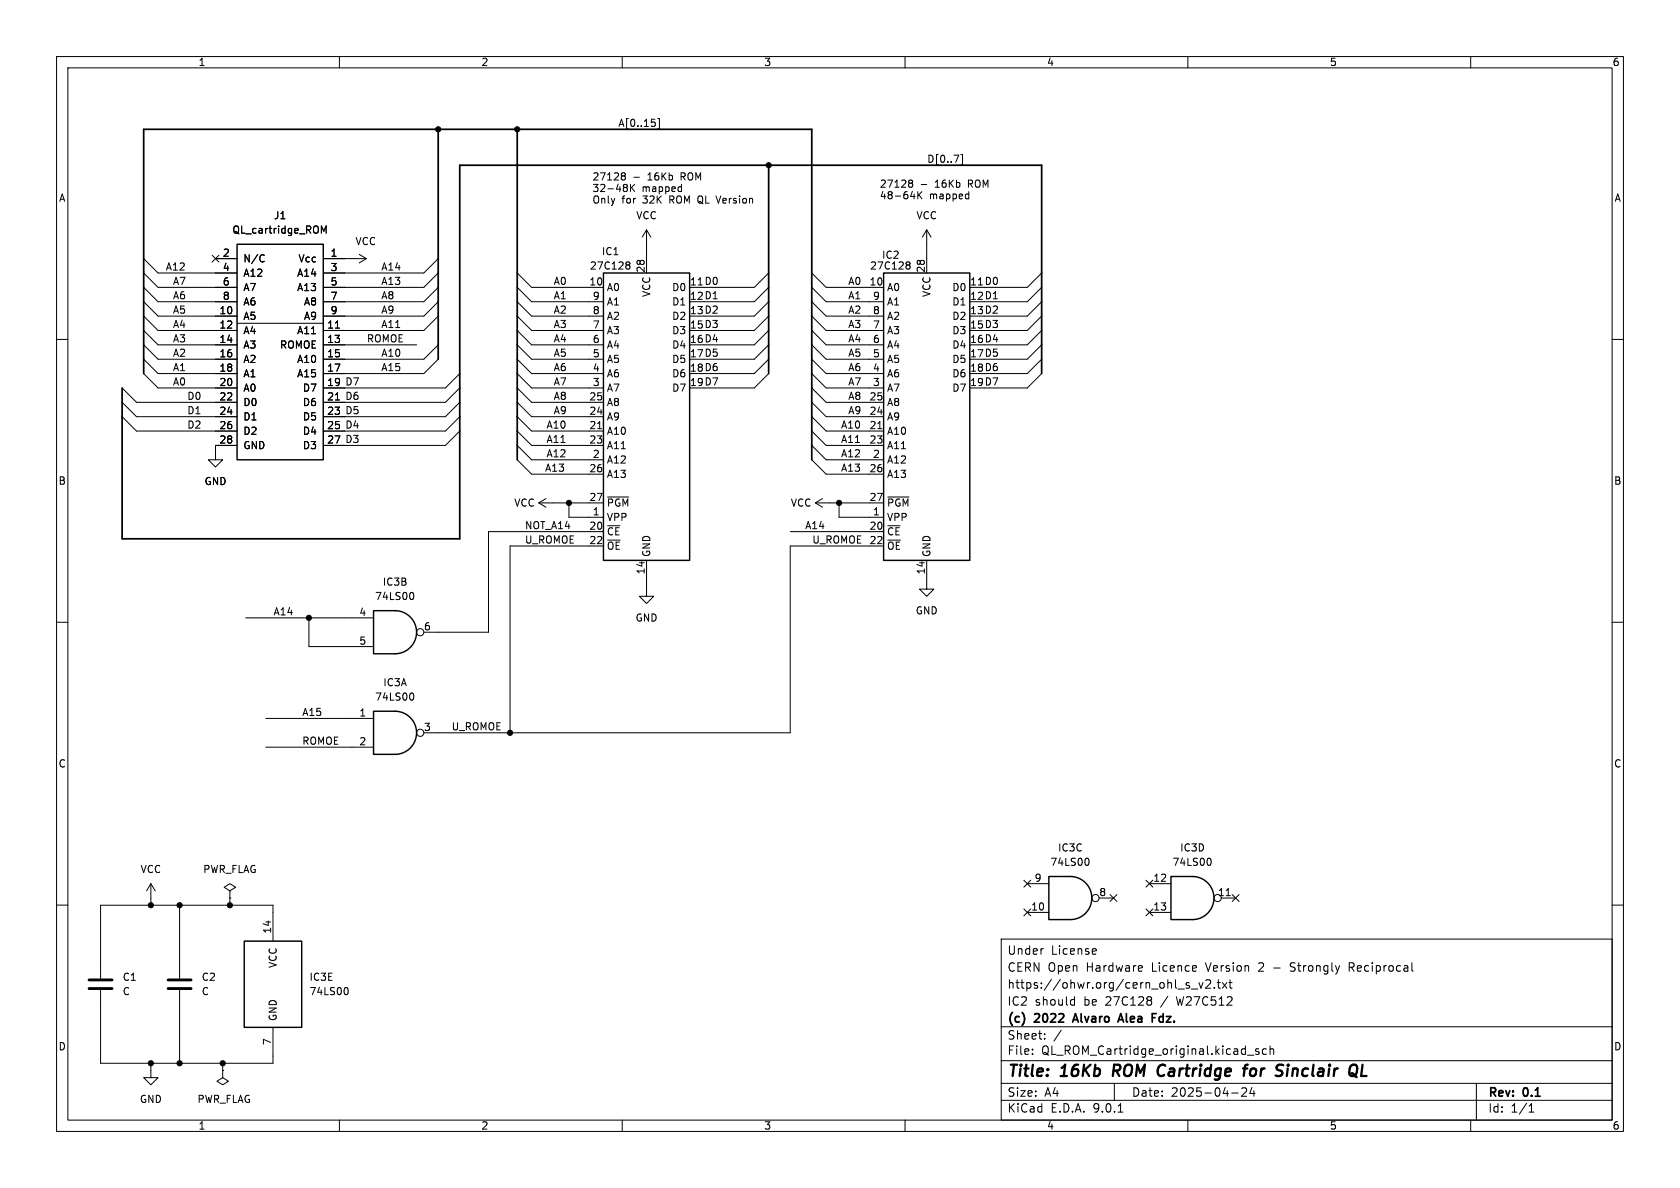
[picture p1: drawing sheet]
<svg xmlns="http://www.w3.org/2000/svg" width="297mm" height="210mm" viewBox="0 0 297 210" stroke-linecap="round" stroke-linejoin="round" font-family="sans-serif">
<g fill="none" stroke="#000" stroke-width=".18">
<path d="M10 10h277v190h-277zM12 12h273v186h-273zM60 10v2M110 10v2M160 10v2M210 10v2M260 10v2M56.8 39.9l.4 1 .5-1v1.3M110.1 30.5h.2l.3 .3-.3 .3M110.1 31.1h.2M110.3 31.1l.3 .2v.3l-.2 .2h-.3M111.5 32.6v1.3"/>
<path d="M111.6 33.1l.6 .8M112.1 31.3h.9M112.2 32.6l-.7 .7M115.8 21.7v.5M116.3 21h.3v1.8h-.3M120.4 33l.1 .1M120.5 32.6v1.3M120.5 33.8l-.1 .1M160.9 31.8h.2l.3 .3-.3 .3M160.9 32.4h.2M161 34.7h.8M161.1 32.4l.3 .2v.3l-.2 .1-.3 .1"/>
<path d="M162.3 33.9v1.2M162.4 34.4l.6 .7M162.9 32.6h.9M163 33.9l-.7 .7M169.9 27.3h.3v1.8h-.3M171.2 34.3l.1 .1M171.3 33.9v1.2M171.3 35.1h-.1M25.4 48.3l2.5 2.5h14M25.4 50.8l2.5 2.5h14M25.4 53.3l2.5 2.6h14M25.4 55.9l2.5 2.5h14"/>
<path d="M25.4 58.4l2.5 2.6h14M25.4 45.7l2.5 2.6h14M37.5 45.1l1.2 1.2M38.1 45.7h3.8M38.7 45.1l-1.2 1.2M41.9 57.2h15.2M46.5 45l.2 .2M46.7 46.2l-.2 .1M57.1 45.7h7.7M59.3 58h.7M63.5 45l1.3 .7M64.8 45.7l-1.3 .8"/>
<path d="M77.5 48.3l-2.6 2.5h-17.8M77.5 50.8l-2.6 2.5h-17.8M77.5 53.3l-2.6 2.6h-17.8M77.5 55.9l-2.6 2.5h-17.8M77.5 45.7l-2.6 2.6h-17.8M91.4 48.3l2.6 2.5h12.7M91.4 50.8l2.6 2.5h12.7M91.4 53.3l2.6 2.6h12.7M91.4 55.9l2.6 2.5h12.7M91.4 58.4l2.6 2.6h12.7M110.9 46.3h.2l.3 .2-.3 .3M110.9 46.8h.2"/>
<path d="M111.1 46.8l.3 .3v.2l-.2 .2-.3 .1M114.3 40.6v7.7M114.3 40.6l-.8 1.3M114.3 40.6l.8 1.3M135.9 48.3l-2.6 2.5h-8.8M135.9 50.8l-2.6 2.5h-8.8M135.9 53.3l-2.6 2.6h-8.8M135.9 55.9l-2.6 2.5h-8.8M135.9 58.4l-2.6 2.6h-8.8M143.5 48.3l2.5 2.5h10.2M143.5 50.8l2.5 2.5h10.2M143.5 53.3l2.5 2.6h10.2"/>
<path d="M143.5 55.9l2.5 2.5h10.2M143.5 58.4l2.5 2.6h10.2M160.4 46.3h.3l.2 .2-.2 .3M160.4 46.8h.3M160.7 46.8l.2 .3v.2l-.1 .2-.4 .1M163.8 40.6l-.7 1.3M163.8 40.6l.8 1.3M163.8 40.6v7.7M184.1 48.3l-2.5 2.5h-7.6M184.1 50.8l-2.5 2.5h-7.6M184.1 53.3l-2.5 2.6h-7.6M184.1 55.9l-2.5 2.5h-7.6"/>
<path d="M184.1 58.4l-2.5 2.6h-7.6M10 60h2M21.6 68.6l2.5 2.5h17.8M21.6 71.1l2.5 2.6h17.8M21.6 73.7l2.5 2.5h17.8M25.4 61l2.5 2.5h14M25.4 63.5l2.5 2.5h14M25.4 66l2.5 2.6h14M41.9 78.7h-3.8v2.6h1.3l-1.3 1.3-1.3-1.3h1.3M57.1 61h16.6M59.3 70.7h.7M77.5 61l-2.6 2.5h-17.8"/>
<path d="M77.5 63.5l-2.6 2.5h-17.8M81.3 66l-2.6 2.6h-21.6M81.3 68.6l-2.6 2.5h-21.6M81.3 71.1l-2.6 2.6h-21.6M81.3 73.7l-2.6 2.5h-21.6M81.3 76.2l-2.6 2.5h-21.6M91.4 61l2.6 2.5h12.7M91.4 63.5l2.6 2.5h12.7M91.4 66l2.6 2.6h12.7M91.4 68.6l2.6 2.5h12.7M91.4 71.1l2.6 2.6h12.7M91.4 73.7l2.6 2.5h12.7"/>
<path d="M91.4 76.2l2.6 2.5h12.7M91.4 78.7l2.6 2.6h12.7M105.7 75.8h.7M135.9 61l-2.6 2.5h-8.8M135.9 63.5l-2.6 2.5h-8.8M135.9 66l-2.6 2.6h-8.8M143.5 61l2.5 2.5h10.2M143.5 63.5l2.5 2.5h10.2M143.5 66l2.5 2.6h10.2M143.5 68.6l2.5 2.5h10.2M143.5 71.1l2.5 2.6h10.2M143.5 73.7l2.5 2.5h10.2"/>
<path d="M143.5 76.2l2.5 2.5h10.2M143.5 78.7l2.5 2.6h10.2M155.2 75.8h.7M184.1 61l-2.5 2.5h-7.6M184.1 63.5l-2.5 2.5h-7.6M184.1 66l-2.5 2.6h-7.6M285 60h2M91.4 81.3l2.6 2.5h12.7M95.2 88.9h11.5M95.2 88.9l1.3 .8M96.5 88.1l-1.3 .8M100.6 88.9v2.5h6.1"/>
<path d="M106.7 94h-20.3v17.8h-11.5M106.7 96.5h-16.5v33M107.4 87.9h3.8M114.3 99.1v6.3h1.3l-1.3 1.3-1.3-1.3h1.3M139.7 94h16.5M143.5 81.3l2.5 2.5h10.2M144.1 88.9l1.3 .8M144.1 88.9h12.1M145.4 88.1l-1.3 .8M148.3 88.9v2.5h7.9M156.2 96.5h-16.5v33h-64.8M156.9 87.9h3.8"/>
<path d="M163.8 99.1v5h1.3l-1.3 1.3-1.2-1.3h1.2M10 110h2M43.4 109.2h22.6M54.6 109.2v5.1h11.4M72.8 104.7a.79 .79 0 0 1 0 1.3M285 110h2M47 127h19M47 132.1h19M72.8 122.5a.79 .79 0 0 1 0 1.3M26.7 156.2l-.8 1.3M26.7 156.2l.7 1.3M26.7 156.2v3.8"/>
<path d="M40.6 157.5l1.1-.7-1.1-.6-1 .6 1 .7v1.3M40.6 158.8h.1M40.6 158.8v1.2M181 155.6l1.2 1.2M181.6 156.2h3.8M182.2 155.6l-1.2 1.2M192.2 151.7a.79 .79 0 0 1 0 1.3M194.3 158.8h2.5M196.2 158.1l1.3 1.3M197.5 158.1l-1.3 1.3M202.6 155.6l1.2 1.2M203.2 156.2h3.8"/>
<path d="M203.8 155.6l-1.2 1.2M213.8 151.7a.79 .79 0 0 1 0 1.3M215.9 158.8h2.5M216.8 158.3h.7M217.8 158.1l1.2 1.3M219 158.1l-1.2 1.3M10 160h2M17.8 175v13h30.5v-6.4M31.7 160v13M31.7 175v13M48.3 166.4v-6.4h-30.5v13M61.3 174.6a.79 .79 0 0 1 0 1.2"/>
<path d="M177 166h108v32h-108zM181 160.7l1.2 1.2M181.6 161.3h3.8M182.2 160.7l-1.2 1.2M184.3 167.7h.2M189.5 176.7l.5 .1M190 176.2v1.5M190 177.6l-.5 .1M193.6 167.7l.2 .4-.7 .1M193.7 168.6l-.1 .1M201.7 170.7l.3 .4-.8 .1M201.9 171.6l-.2 .1"/>
<path d="M202.6 160.7l1.2 1.2M203.2 161.3h3.8M203.5 176.3v.4M203.5 177v.6M203.8 160.7l-1.2 1.2M209.9 174.2l.3 .1 .1 .2-.2 .2h-.3M209.9 173.7l.3 .1M210.6 174.8h1.1M212 173.7l.3 1 .4-1M213.2 173.3l.5-.1 .3 .1v.3l-.9 1.1h.9M214.7 174.6v.1M215.2 173.7h.5"/>
<path d="M215.4 173.2v1.3l.3 .2M216.1 173.7l.8 1M216.9 173.7l-.8 1M217.2 173.7h.6M217.5 173.2v1.3l.3 .2M228.1 171.6l.2 .1M228.2 170.3l-.1 .2 .1 .3M238.5 171h.6M239.1 170.2h-.6v1.5M249.7 171.6l.1 .1M285 160h2M26.7 188v2.5h1.2l-1.2 1.3-1.3-1.3h1.3"/>
<path d="M39.4 189.2v1.3l1 .6-1 .7-1-.7 1-.6M39.4 189.2h.1M39.4 188v1.2M60 198v2M110 198v2M160 198v2M177 194.5h108M177 191.5h108M177 187.5h108M177 181.5h108M182.5 186.3v.1M182.5 185.5v.1"/>
<path d="M184.7 183.6v.1M184.7 182.8v.1M187.6 182.1l-1.3 2M197 191.5v3M197.7 196.6h.8M210 198v2M217.7 193.2h1.2M219.7 192.3l.5 .1 .2 .3-.9 1.1h.9M220.5 186.5h1.2M221.3 192.2l-.3 1.1h.9M221.7 192.8v1M222.5 185.5l-.3-.1-.2 .2v.2l.5 .2v.3h-.5"/>
<path d="M223.9 185.5l-.4-.1-.3 .3v.4l.1 .2h.6M224.5 185.5l.2-.1 .4 .1 .1 .9M224.5 184.9v1.5M260 198v2M261 191.5v6.5M270.3 196.6h.9M270.3 195.5l.4-.4v1.5"/>
<circle cx="74.3" cy="111.8" r=".63"/>
<circle cx="74.3" cy="129.5" r=".63"/>
<circle cx="193.7" cy="158.7" r=".63"/>
<circle cx="215.3" cy="158.7" r=".63"/>
</g>
<path d="M197 188.2l-.3 2M205.6 188.2l-.4 .1M205.7 190.1l-.5 .1M219.8 188.9h.7M220.6 188.2l-.4 .1-.1 .2-.2 1.7M221.8 188.9a.62 .62 0 0 0-.8 .4v.7a.52 .52 0 0 0 .8 .1M227.7 188.9l-.2 1.3M227.7 188.2v.2M227.7 188.2l-.1 .1 .1 .1M227.7 188.2l.1 .1-.1 .1M240.9 188.2l-.3 2h1" fill="none" stroke="#000" stroke-width=".4"/>
<path d="M77.5 22.9v40.6M91.4 22.9v58.4M135.9 29.2v36.8M25.4 66v-43.1h118.1v58.4M184.1 66v-36.8h-102.8v66.1h-59.7v-26.7M190.1 179.2l-.5 1.5M203.7 179.9h.5M203.7 179.2h.7M205 179.8v.7M189.8 180.3h.7M197.6 180.7l.5-1.5 .5 1.5M197.8 180.3h.7" fill="none" stroke="#000" stroke-width=".3"/>
<path d="M41.9 43.2h15.2v38.1h-15.2zM106.7 48.3h15.2v50.8h-15.2zM156.2 48.3h15.2v50.8h-15.2zM66 108h3.8a3.8 3.8 0 0 1 3.8 3.8 3.8 3.8 0 0 1-3.8 3.8h-3.8zM66 125.7h3.8a3.8 3.8 0 0 1 3.8 3.8 3.8 3.8 0 0 1-3.8 3.9h-3.8zM185.4 154.9h3.8a3.8 3.8 0 0 1 3.8 3.9 3.8 3.8 0 0 1-3.8 3.8h-3.8zM207 154.9h3.8a3.8 3.8 0 0 1 3.8 3.9 3.8 3.8 0 0 1-3.8 3.8h-3.8zM43.2 166.4h10.1v15.2h-10.1z" fill="none" stroke="#000" stroke-width=".25"/>
<path d="M15.7 173.2h4.1M15.7 174.8h4.1M29.7 173.2h4.1M29.7 174.8h4.1" fill="none" stroke="#000" stroke-width=".51"/>
<g fill="#000" stroke="#000" stroke-width=".18">
<circle cx="77.5" cy="22.9" r=".46"/>
<circle cx="91.4" cy="22.9" r=".46"/>
<circle cx="135.9" cy="29.2" r=".46"/>
<circle cx="100.6" cy="88.9" r=".46"/>
<circle cx="148.3" cy="88.9" r=".46"/>
<circle cx="54.6" cy="109.2" r=".46"/>
<circle cx="90.2" cy="129.5" r=".46"/>
<circle cx="26.7" cy="160" r=".46"/>
<circle cx="31.7" cy="160" r=".46"/>
<circle cx="40.6" cy="160" r=".46"/>
<circle cx="26.7" cy="188" r=".46"/>
<circle cx="31.7" cy="188" r=".46"/>
<circle cx="39.4" cy="188" r=".46"/>
</g>
<g font-size="2.8">
<text x="178" y="190.9">Title:</text>
<text x="187.7" y="190.9">16Kb</text>
<text x="197.6" y="190.9">ROM</text>
<text x="206.3" y="190.9">Cartridge</text>
<text x="222.3" y="190.9">for</text>
<text x="228.9" y="190.9">Sinclair</text>
</g>
<g font-size="2.1">
<text x="178" y="172">CERN Open</text>
<text x="178" y="169">Under</text>
<text x="185.8" y="169">License</text>
<text x="192.1" y="172">Hardware</text>
<text x="203.8" y="172">Licence</text>
<text x="213.5" y="172">Version</text>
<text x="222.9" y="172">2</text>
<text x="225.7" y="172">-</text>
<text x="228.8" y="172">Strongly</text>
<text x="239.3" y="172">Reciprocal</text>
<text x="178" y="178">IC2</text>
<text x="178" y="175">https://ohwr.org/cern_ohl_s_v2.txt</text>
<text x="182.9" y="178">should</text>
<text x="191.7" y="178">be</text>
<text x="195.6" y="178">27C128</text>
<text x="205.6" y="178">/</text>
<text x="208.4" y="178">W27C512</text>
<text x="178" y="184">Sheet:</text>
<text x="178" y="181.2">(c)</text>
<text x="183" y="181.2">2022</text>
<text x="190.5" y="181.2">Alvaro</text>
<text x="199.1" y="181.2">Alea</text>
<text x="205.5" y="181.2">Fdz.</text>
<text x="178" y="186.7">File:</text>
<text x="184.1" y="186.7">QL_ROM_Cartridge_original.kicad_sch</text>
<text x="178" y="196.9">KiCad</text>
<text x="178" y="194.1">Size:</text>
<text x="184.7" y="194.1">A4</text>
<text x="185.7" y="196.9">E.D.A.</text>
<text x="193.3" y="196.9">9.0.1</text>
<text x="200" y="194.1">Date:</text>
<text x="207" y="194.1">2025-04-24</text>
<text x="263" y="194.3">Rev:</text>
<text x="263" y="196.9">Id:</text>
<text x="267.1" y="196.9">1/1</text>
<text x="269.4" y="194.3">0.1</text>
</g>
<g font-size="1.8">
<text x="35" y="11.9">1</text>
<text x="85" y="11.9">2</text>
<text x="135" y="11.9">3</text>
<text x="185" y="11.9">4</text>
<text x="235" y="11.9">5</text>
<text x="285" y="11.9">6</text>
<text x="109.2" y="22.5">A[0..15]</text>
<text x="163.8" y="28.9">D[0..7]</text>
<text x="10.3" y="35.9">A</text>
<text x="104.6" y="32">27128</text>
<text x="104.6" y="34">32-48K</text>
<text x="113.5" y="34">mapped</text>
<text x="114.6" y="32">16Kb</text>
<text x="120.6" y="32">ROM</text>
<text x="155.4" y="33.3">27128</text>
<text x="155.4" y="35.3">48-64K</text>
<text x="164.3" y="35.3">mapped</text>
<text x="165.4" y="33.3">16Kb</text>
<text x="171.4" y="33.3">ROM</text>
<text x="285.3" y="35.9">A</text>
<text x="41" y="41.5">QL_cartridge_ROM</text>
<text x="48.3" y="39">J1</text>
<text x="104.6" y="36.1">Only</text>
<text x="109.9" y="36.1">for</text>
<text x="112.4" y="39">VCC</text>
<text x="113.8" y="36.1">32K</text>
<text x="118.6" y="36.1">ROM QL Version</text>
<text x="161.9" y="39">VCC</text>
<text x="29.2" y="47.9">A12</text>
<text x="39.3" y="45.5">2</text>
<text x="42.9" y="46.6">N/C</text>
<text x="52.7" y="46.6">Vcc</text>
<text x="58.3" y="45.5">1</text>
<text x="62.7" y="43.5">VCC</text>
<text x="67.3" y="47.9">A14</text>
<text x="104.2" y="47.9">27C128</text>
<text x="106.3" y="45.3">IC1</text>
<text x="153.7" y="47.9">27C128</text>
<text x="155.8" y="45.9">IC2</text>
<text x="30.5" y="53">A6</text>
<text x="30.5" y="50.5">A7</text>
<text x="39.3" y="48">4</text>
<text x="39.3" y="50.5">6</text>
<text x="39.3" y="53.1">8</text>
<text x="42.9" y="49.1">A12</text>
<text x="42.9" y="51.7">A7</text>
<text x="52.4" y="49.1">A14</text>
<text x="52.4" y="51.7">A13</text>
<text x="58.3" y="48">3</text>
<text x="58.3" y="50.5">5</text>
<text x="58.3" y="53.1">7</text>
<text x="67.3" y="50.5">A13</text>
<text x="67.3" y="53">A8</text>
<text x="97.8" y="53">A1</text>
<text x="97.8" y="50.5">A0</text>
<text x="104.1" y="50.5">10</text>
<text x="104.7" y="53.1">9</text>
<text x="107.2" y="51.7">A0</text>
<text x="114" y="48.3" transform="rotate(-90 114 48.3)">28</text>
<text x="115.2" y="52.6" transform="rotate(-90 115.2 52.6)">VCC</text>
<text x="118.7" y="51.7">D0</text>
<text x="121.9" y="50.5">11 D0</text>
<text x="121.9" y="53.1">12 D1</text>
<text x="149.9" y="50.5">A0</text>
<text x="149.9" y="53">A1</text>
<text x="153.6" y="50.5">10</text>
<text x="154.2" y="53.1">9</text>
<text x="156.7" y="51.7">A0</text>
<text x="163.6" y="48.3" transform="rotate(-90 163.6 48.3)">28</text>
<text x="164.7" y="52.6" transform="rotate(-90 164.7 52.6)">VCC</text>
<text x="168.3" y="51.7">D0</text>
<text x="171.4" y="50.5">11 D0</text>
<text x="171.4" y="53.1">12 D1</text>
<text x="30.5" y="58.1">A4</text>
<text x="30.5" y="55.5">A5</text>
<text x="38.7" y="55.6">10</text>
<text x="38.7" y="58.2">12</text>
<text x="42.9" y="54.2">A6</text>
<text x="42.9" y="56.7">A5</text>
<text x="42.9" y="59.3">A4</text>
<text x="52.4" y="59.3">A11</text>
<text x="53.6" y="54.2">A8</text>
<text x="53.6" y="56.7">A9</text>
<text x="57.7" y="58.2">11</text>
<text x="58.3" y="55.6">9</text>
<text x="67.3" y="58.1">A11</text>
<text x="67.3" y="55.5">A9</text>
<text x="97.8" y="55.5">A2</text>
<text x="97.8" y="58.1">A3</text>
<text x="104.7" y="55.6">8</text>
<text x="104.7" y="58.2">7</text>
<text x="107.2" y="54.2">A1</text>
<text x="107.2" y="56.7">A2</text>
<text x="107.2" y="59.3">A3</text>
<text x="118.7" y="54.2">D1</text>
<text x="118.7" y="56.7">D2</text>
<text x="118.7" y="59.3">D3</text>
<text x="121.9" y="55.6">13 D2</text>
<text x="121.9" y="58.2">15 D3</text>
<text x="149.9" y="58.1">A3</text>
<text x="149.9" y="55.5">A2</text>
<text x="154.2" y="55.6">8</text>
<text x="154.2" y="58.2">7</text>
<text x="156.7" y="54.2">A1</text>
<text x="156.7" y="56.7">A2</text>
<text x="156.7" y="59.3">A3</text>
<text x="168.3" y="54.2">D1</text>
<text x="168.3" y="56.7">D2</text>
<text x="168.3" y="59.3">D3</text>
<text x="171.4" y="55.6">13 D2</text>
<text x="171.4" y="58.2">15 D3</text>
<text x="30.5" y="60.6">A3</text>
<text x="30.5" y="65.7">A1</text>
<text x="30.5" y="63.2">A2</text>
<text x="38.7" y="60.7">14</text>
<text x="38.7" y="63.2">16</text>
<text x="38.7" y="65.8">18</text>
<text x="42.9" y="61.8">A3</text>
<text x="42.9" y="64.4">A2</text>
<text x="49.4" y="61.8">ROMOE</text>
<text x="52.4" y="64.4">A10</text>
<text x="57.7" y="60.7">13</text>
<text x="57.7" y="63.2">15</text>
<text x="57.7" y="65.8">17</text>
<text x="64.8" y="60.6">ROMOE</text>
<text x="67.3" y="65.7">A15</text>
<text x="67.3" y="63.2">A10</text>
<text x="97.8" y="60.6">A4</text>
<text x="97.8" y="65.7">A6</text>
<text x="97.8" y="63.2">A5</text>
<text x="104.7" y="60.7">6</text>
<text x="104.7" y="63.2">5</text>
<text x="104.7" y="65.8">4</text>
<text x="107.2" y="61.8">A4</text>
<text x="107.2" y="64.4">A5</text>
<text x="118.7" y="61.8">D4</text>
<text x="118.7" y="64.4">D5</text>
<text x="121.9" y="60.7">16 D4</text>
<text x="121.9" y="63.2">17 D5</text>
<text x="121.9" y="65.8">18 D6</text>
<text x="149.9" y="60.6">A4</text>
<text x="149.9" y="65.7">A6</text>
<text x="149.9" y="63.2">A5</text>
<text x="154.2" y="60.7">6</text>
<text x="154.2" y="63.2">5</text>
<text x="154.2" y="65.8">4</text>
<text x="156.7" y="61.8">A4</text>
<text x="156.7" y="64.4">A5</text>
<text x="168.3" y="61.8">D4</text>
<text x="168.3" y="64.4">D5</text>
<text x="171.4" y="60.7">16 D4</text>
<text x="171.4" y="63.2">17 D5</text>
<text x="171.4" y="65.8">18 D6</text>
<text x="30.5" y="68.2">A0</text>
<text x="33" y="70.8">D0</text>
<text x="38.7" y="68.3">20</text>
<text x="38.7" y="70.9">22</text>
<text x="42.9" y="66.9">A1</text>
<text x="42.9" y="69.4">A0</text>
<text x="42.9" y="72">D0</text>
<text x="52.4" y="66.9">A15</text>
<text x="53.5" y="69.4">D7</text>
<text x="53.5" y="72">D6</text>
<text x="57.7" y="68.3">19</text>
<text x="57.7" y="70.9">21</text>
<text x="61" y="70.8">D6</text>
<text x="61" y="68.2">D7</text>
<text x="97.8" y="70.8">A8</text>
<text x="97.8" y="68.2">A7</text>
<text x="104.1" y="70.9">25</text>
<text x="104.7" y="68.3">3</text>
<text x="107.2" y="66.9">A6</text>
<text x="107.2" y="69.4">A7</text>
<text x="107.2" y="72">A8</text>
<text x="118.7" y="66.9">D6</text>
<text x="118.7" y="69.4">D7</text>
<text x="121.9" y="68.3">19 D7</text>
<text x="149.9" y="70.8">A8</text>
<text x="149.9" y="68.2">A7</text>
<text x="153.6" y="70.9">25</text>
<text x="154.2" y="68.3">3</text>
<text x="156.7" y="66.9">A6</text>
<text x="156.7" y="69.4">A7</text>
<text x="156.7" y="72">A8</text>
<text x="168.3" y="66.9">D6</text>
<text x="168.3" y="69.4">D7</text>
<text x="171.4" y="68.3">19 D7</text>
<text x="33" y="75.9">D2</text>
<text x="33" y="73.3">D1</text>
<text x="38.7" y="73.4">24</text>
<text x="38.7" y="75.9">26</text>
<text x="42.9" y="74.5">D1</text>
<text x="42.9" y="77.1">D2</text>
<text x="53.5" y="74.5">D5</text>
<text x="53.5" y="77.1">D4</text>
<text x="57.7" y="73.4">23</text>
<text x="57.7" y="75.9">25</text>
<text x="61" y="75.9">D4</text>
<text x="61" y="73.3">D5</text>
<text x="96.5" y="75.9">A10</text>
<text x="97.8" y="73.3">A9</text>
<text x="104.1" y="73.4">24</text>
<text x="104.1" y="75.9">21</text>
<text x="107.2" y="74.5">A9</text>
<text x="107.2" y="77.1">A10</text>
<text x="148.6" y="75.9">A10</text>
<text x="149.9" y="73.3">A9</text>
<text x="153.6" y="73.4">24</text>
<text x="153.6" y="75.9">21</text>
<text x="156.7" y="74.5">A9</text>
<text x="156.7" y="77.1">A10</text>
<text x="38.7" y="78.5">28</text>
<text x="42.9" y="79.6">GND</text>
<text x="53.5" y="79.6">D3</text>
<text x="57.7" y="78.5">27</text>
<text x="61" y="78.4">D3</text>
<text x="96.3" y="83.5">A13</text>
<text x="96.5" y="80.9">A12</text>
<text x="96.5" y="78.4">A11</text>
<text x="104.1" y="78.5">23</text>
<text x="104.1" y="83.6">26</text>
<text x="104.7" y="81">2</text>
<text x="107.2" y="79.6">A11</text>
<text x="107.2" y="82.1">A12</text>
<text x="148.6" y="78.4">A11</text>
<text x="148.6" y="83.5">A13</text>
<text x="148.6" y="80.9">A12</text>
<text x="153.6" y="78.5">23</text>
<text x="153.6" y="83.6">26</text>
<text x="154.2" y="81">2</text>
<text x="156.7" y="79.6">A11</text>
<text x="156.7" y="82.1">A12</text>
<text x="10.3" y="85.9">B</text>
<text x="36.1" y="86">GND</text>
<text x="90.8" y="89.8">VCC</text>
<text x="104.1" y="88.6">27</text>
<text x="107.2" y="84.7">A13</text>
<text x="107.2" y="89.8">~{PGM}</text>
<text x="139.7" y="89.8">VCC</text>
<text x="153.6" y="88.6">27</text>
<text x="156.7" y="84.7">A13</text>
<text x="156.7" y="89.8">~{PGM}</text>
<text x="285.3" y="85.9">B</text>
<text x="92.7" y="93.6">NOT_A14</text>
<text x="104.1" y="93.7">20</text>
<text x="104.7" y="91.2">1</text>
<text x="107.2" y="92.3">VPP</text>
<text x="107.2" y="94.8">~{CE}</text>
<text x="142.2" y="93.6">A14</text>
<text x="153.6" y="93.7">20</text>
<text x="154.2" y="91.2">1</text>
<text x="156.7" y="92.3">VPP</text>
<text x="156.7" y="94.8">~{CE}</text>
<text x="92.7" y="96.2">U_ROMOE</text>
<text x="104.1" y="96.3">22</text>
<text x="107.2" y="97.4">~{OE}</text>
<text x="114" y="101.6" transform="rotate(-90 114 101.6)">14</text>
<text x="115.2" y="98.6" transform="rotate(-90 115.2 98.6)">GND</text>
<text x="143.5" y="96.2">U_ROMOE 22</text>
<text x="156.7" y="97.4">~{OE}</text>
<text x="163.6" y="101.6" transform="rotate(-90 163.6 101.6)">14</text>
<text x="164.7" y="98.6" transform="rotate(-90 164.7 98.6)">GND</text>
<text x="66.2" y="106.3">74LS00</text>
<text x="67.6" y="103.7">IC3B</text>
<text x="48.3" y="108.9">A14</text>
<text x="63.4" y="109">4</text>
<text x="74.9" y="111.5">6</text>
<text x="112.3" y="110.1">GND</text>
<text x="161.8" y="108.8">GND</text>
<text x="63.4" y="114">5</text>
<text x="66.2" y="124.1">74LS00</text>
<text x="67.7" y="121.5">IC3A</text>
<text x="53.3" y="131.7">ROMOE</text>
<text x="53.3" y="126.7">A15</text>
<text x="63.4" y="126.7">1</text>
<text x="63.4" y="131.8">2</text>
<text x="74.9" y="129.3">3</text>
<text x="79.8" y="129.2">U_ROMOE</text>
<text x="10.3" y="135.9">C</text>
<text x="285.3" y="135.9">C</text>
<text x="24.8" y="154.5">VCC</text>
<text x="35.8" y="154.5">PWR_FLAG</text>
<text x="182.8" y="156">9</text>
<text x="185.6" y="153.3">74LS00</text>
<text x="187" y="150.7">IC3C</text>
<text x="203.8" y="156">12</text>
<text x="207.2" y="153.3">74LS00</text>
<text x="208.5" y="150.7">IC3D</text>
<text x="182.2" y="161">10</text>
<text x="194.2" y="158.5">8</text>
<text x="203.8" y="161">13</text>
<text x="215.2" y="158.5">11</text>
<text x="48" y="165.1" transform="rotate(-90 48 165.1)">14</text>
<text x="21.6" y="173.6">C1</text>
<text x="35.6" y="173.6">C2</text>
<text x="49.1" y="171.2" transform="rotate(-90 49.1 171.2)">VCC</text>
<text x="54.6" y="173.6">IC3E</text>
<text x="21.6" y="176.1">C</text>
<text x="35.6" y="176.1">C</text>
<text x="54.6" y="176.1">74LS00</text>
<text x="10.3" y="185.9">D</text>
<text x="48" y="184.9" transform="rotate(-90 48 184.9)">7</text>
<text x="49.1" y="180.6" transform="rotate(-90 49.1 180.6)">GND</text>
<text x="285.3" y="185.9">D</text>
<text x="24.6" y="195.2">GND</text>
<text x="34.8" y="195.2">PWR_FLAG</text>
<text x="35" y="199.9">1</text>
<text x="85" y="199.9">2</text>
<text x="135" y="199.9">3</text>
<text x="185" y="199.9">4</text>
<text x="235" y="199.9">5</text>
<text x="285" y="199.9">6</text>
</g>
</svg>
